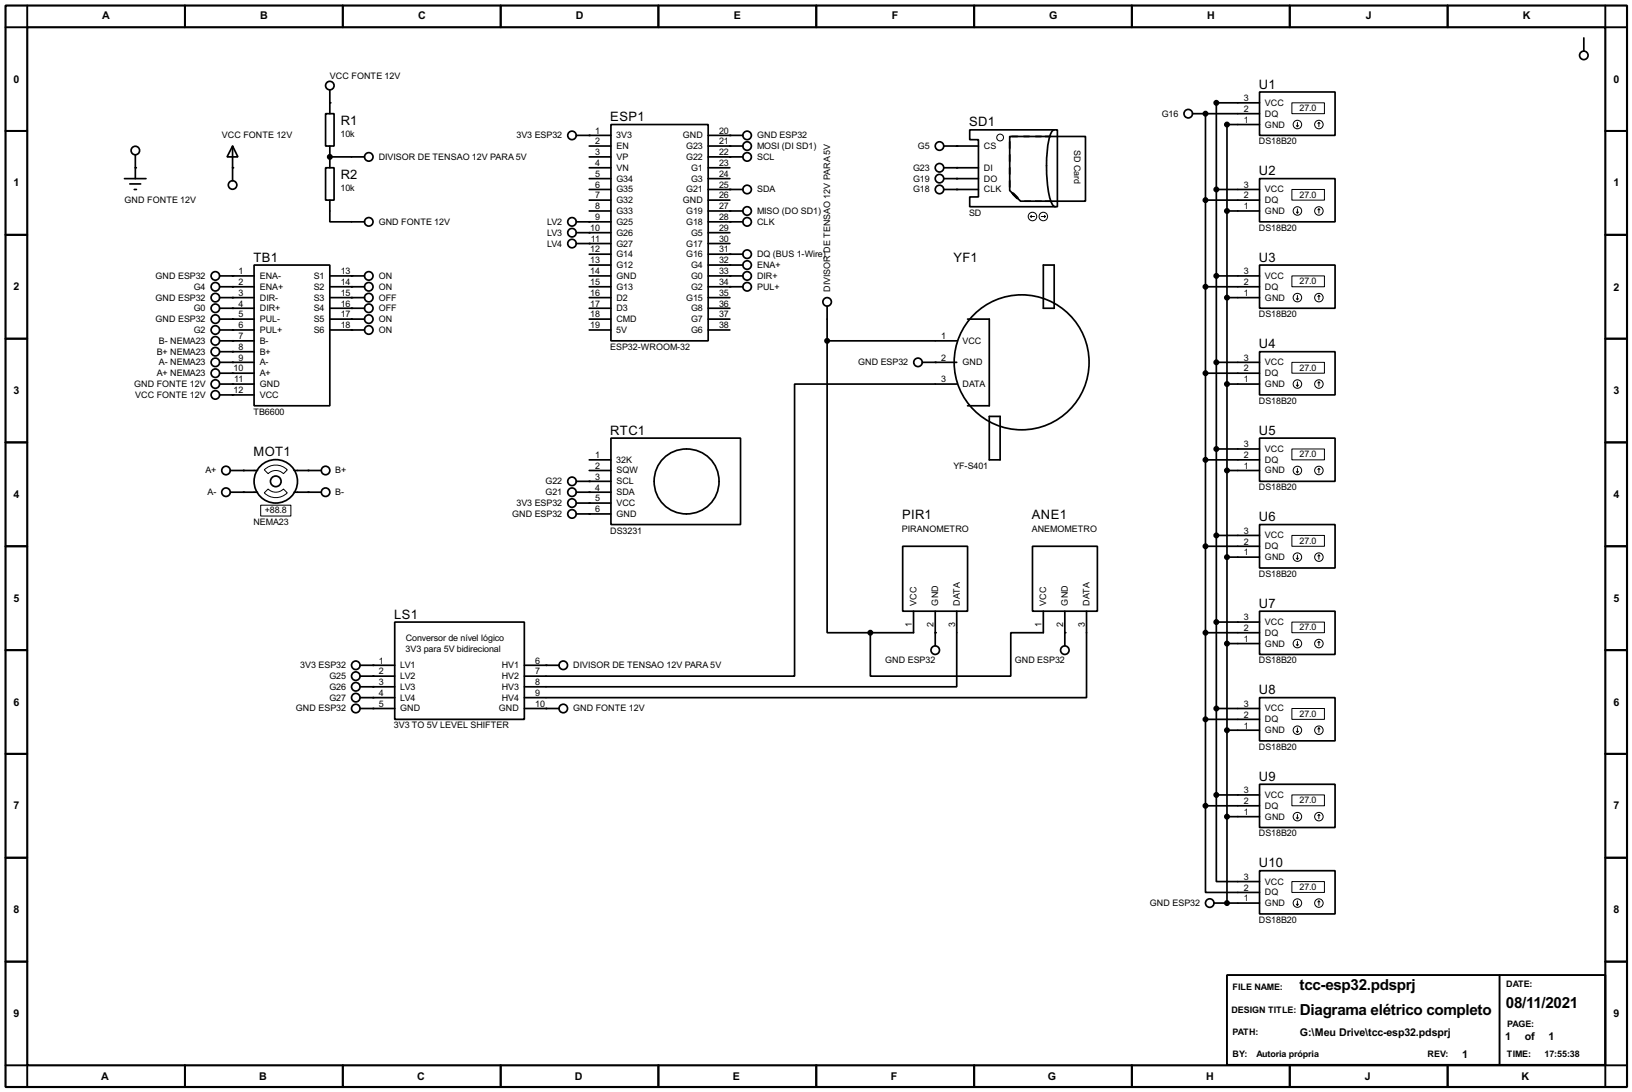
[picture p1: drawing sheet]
<svg xmlns="http://www.w3.org/2000/svg" width="383mm" height="256mm" viewBox="0 0 383 256" stroke-linecap="round" stroke-linejoin="round" font-family="sans-serif">
<path d="M1.3 1.3h381v254h-381zM6.4 6.4h370.8v243.8h-370.8z" fill="none" stroke="#000" stroke-width=".5"/>
<g fill="none" stroke="#000" stroke-width=".45">
<path d="M6.4 1.3v5.1h-5.1M43.5 1.3v5.1M80.6 1.3v5.1M117.7 1.3v5.1M154.7 1.3v5.1M191.8 1.3v5.1M228.9 1.3v5.1M266 1.3v5.1M303.1 1.3v5.1M340.2 1.3v5.1M377.2 1.3v5.1h5.1M1.3 30.8h5.1"/>
<path d="M377.2 30.8h5.1M1.3 55.2h5.1M377.2 55.2h5.1M1.3 79.6h5.1M377.2 79.6h5.1M1.3 103.9h5.1M377.2 103.9h5.1M1.3 128.3h5.1M377.2 128.3h5.1M1.3 152.7h5.1M377.2 152.7h5.1M1.3 177.1h5.1"/>
<path d="M377.2 177.1h5.1M1.3 201.5h5.1M377.2 201.5h5.1M1.3 225.9h5.1M288.3 229h88.9v21.1h-88.9zM352.4 229v21.1M377.2 225.9h5.1M1.3 250.2h5.1v5.1M43.5 250.2v5.1M80.6 250.2v5.1M117.7 250.2v5.1M154.7 250.2v5.1"/>
<path d="M191.8 250.2v5.1M228.9 250.2v5.1M266 250.2v5.1M303.1 250.2v5.1M340.2 250.2v5.1M382.3 250.2h-5.1v5.1"/>
</g>
<g fill="none" stroke="#000" stroke-width=".4">
<path d="M372.2 8.9v3.1M31.8 36.4v5.6M54.7 34.3l1.2 2.6h-2.5zM54.7 34.3v8.2M76.5 39.4h2v7.6h-2zM76.5 26.7h2v7.6h-2zM77.5 36.9h8.2M77.5 21.1v5.6M77.5 34.3v5.1M135.4 31.8h8.2M138.5 36.9h5.1M138.5 34.3h5.1"/>
<path d="M138.5 39.4h5.1M143.6 29.3h22.8v50.8h-22.8zM166.4 36.9h8.2M166.4 31.8h8.2M166.4 34.3h8.2M166.4 39.4h5.1M221.8 34.3h8.1M221.8 39.4h8.1M227.9 30.5h20.6v18.1h-20.6v-2.3h2v-13.5h-2zM237.3 32.1h17.8v15.2h-15.3l-2.5-2.5zM237.3 33.3v1.6M237.3 36.4v1.5"/>
<path d="M237.3 39.4v1.5M237.8 32.1h1.3M240.6 32.1h1.3M243.4 32.1h1.3M245.7 32.1h1.2M247.7 30.5a1.88 1.88 0 0 0-1.1 1.6 33 33 0 0 0 .4 15.4l.6 .9 .4 .2M280.2 26.7h15.8M283.3 26.7v162.6M296 21.6h17.7v10.2h-17.7zM296 24.2h-10.2v162.5M296 29.3h-7.7v182.8M29.3 42h5"/>
<path d="M30.5 43.2h2.6M31.6 44.5h.5M77.5 47v5.1h8.2M135.4 57.2h8.2M135.4 54.7h8.2M135.4 52.1h8.2M138.5 44.5h5.1M138.5 49.6h5.1M138.5 47h5.1M138.5 42h5.1M138.5 59.7h5.1M166.4 44.5h8.2"/>
<path d="M166.4 49.6h8.2M166.4 47h5.1M166.4 42h5.1M166.4 57.2h5.1M166.4 54.7h5.1M166.4 52.1h8.2M166.4 59.7h8.2M221.8 44.5h8.1M221.8 42h8.1M237.3 42.5v1.5M237.8 45.3l1 1M240.8 47.3h1.3"/>
<path d="M243.4 47.3h1.3M245.7 47.3h1.2M283.3 47h12.7M285.8 44.5h10.2M288.3 49.6h7.7M296 42h17.7v10.1h-17.7zM51.6 64.8h8.1M51.6 69.9h8.1M51.6 67.4h8.1M51.6 72.4h8.1M51.6 75h8.1M51.6 77.5h8.1"/>
<path d="M59.7 62.3h17.8v33h-17.8zM77.5 64.8h8.2M77.5 69.9h8.2M77.5 67.4h8.2M77.5 72.4h8.2M77.5 75h8.2M77.5 77.5h8.2M138.5 64.8h5.1M138.5 69.9h5.1M138.5 67.4h5.1M138.5 72.4h5.1M138.5 75h5.1"/>
<path d="M138.5 77.5h5.1M138.5 62.3h5.1M166.4 64.8h8.2M166.4 69.9h5.1M166.4 67.4h8.2M166.4 72.4h5.1M166.4 75h5.1M166.4 77.5h5.1M166.4 62.3h8.2M194.4 71.9v8.2M227.4 75h5.1v2.4v17.9h-5.1M245.2 62.3h2.5v10.1h-2.5z"/>
<path d="M283.3 67.4h12.7M285.8 64.8h10.2M288.3 69.9h7.7M296 62.3h17.7v10.1h-17.7zM51.6 85.1h8.1M51.6 90.2h8.1M51.6 87.7h8.1M51.6 80.1h8.1M51.6 92.8h8.1M51.6 82.6h8.1M194.4 80.1v68.5h10.1M194.4 80.1h30.4"/>
<path d="M216.7 85.1h8.1M224.8 90.2h-38.1v68.6h-63.5M232.5 97.8h2.5v10.2h-2.5zM283.3 87.7h12.7M285.8 85.1h10.2M288.3 90.2h7.7M296 82.6h17.7v10.2h-17.7zM54.2 110.5h6.3M54.2 115.6h6.3M69.1 110.5h6.4M69.1 115.6h6.4M135.4 115.6h8.2"/>
<path d="M135.4 113.1h8.2M135.4 118.2h8.2M138.5 110.5h5.1M138.5 108h5.1M143.6 102.9h30.4v20.3h-30.4zM283.3 108h12.7M285.8 105.5h10.2M288.3 110.5h7.7M296 102.9h17.7v10.2h-17.7zM135.4 120.7h8.2M212.1 128.3h15.3v15.3h-15.3zM242.6 128.3h15.3v15.3h-15.3z"/>
<path d="M283.3 128.3h12.7M285.8 125.8h10.2M288.3 130.9h7.7M296 123.2h17.7v10.2h-17.7zM84.6 158.8h8.2M84.6 156.3h8.2M92.8 146.1h30.4v22.9h-30.4zM123.2 156.3h8.2M214.7 143.6v5h-10.2M219.8 143.6v8.1M224.8 143.6v17.7h-101.6M245.2 143.6v5h-7.7v10.2h-33v-10.2"/>
<path d="M250.2 143.6v8.1M255.3 143.6v20.3h-132.1M283.3 148.6h12.7M285.8 146.1h10.2M288.3 151.2h7.7M296 143.6h17.7v10.1h-17.7zM84.6 166.4h8.2M84.6 161.3h8.2M84.6 163.9h8.2M123.2 166.4h8.2M283.3 169h12.7M285.8 166.4h10.2"/>
<path d="M288.3 171.5h7.7M296 163.9h17.7v10.1h-17.7zM283.3 189.3v20.3h12.7M283.3 189.3h12.7M285.8 186.7v20.4h10.2M285.8 186.7h10.2M288.3 191.8h7.7M296 184.2h17.7v10.2h-17.7zM285.3 212.1h10.7M296 204.5h17.7v10.2h-17.7z"/>
<circle cx="372.1" cy="13" r="1"/>
<circle cx="31.8" cy="35.4" r="1"/>
<circle cx="77.5" cy="20.1" r="1"/>
<circle cx="86.6" cy="36.9" r="1"/>
<circle cx="134.4" cy="31.8" r="1"/>
<circle cx="175.5" cy="36.9" r="1"/>
<circle cx="175.5" cy="31.8" r="1"/>
<circle cx="175.5" cy="34.3" r="1"/>
<circle cx="220.7" cy="34.3" r="1"/>
<circle cx="220.7" cy="39.4" r="1"/>
<circle cx="279.2" cy="26.7" r="1"/>
<circle cx="54.6" cy="43.5" r="1"/>
<circle cx="86.6" cy="52.1" r="1"/>
<circle cx="134.4" cy="54.7" r="1"/>
<circle cx="134.4" cy="57.2" r="1"/>
<circle cx="134.4" cy="52.1" r="1"/>
<circle cx="175.5" cy="44.5" r="1"/>
<circle cx="175.5" cy="49.6" r="1"/>
<circle cx="175.5" cy="52.1" r="1"/>
<circle cx="175.5" cy="59.7" r="1"/>
<circle cx="220.7" cy="42" r="1"/>
<circle cx="220.7" cy="44.5" r="1"/>
<circle cx="50.6" cy="69.9" r="1"/>
<circle cx="50.6" cy="64.8" r="1"/>
<circle cx="50.6" cy="67.4" r="1"/>
<circle cx="50.6" cy="77.5" r="1"/>
<circle cx="50.6" cy="75" r="1"/>
<circle cx="50.6" cy="72.4" r="1"/>
<circle cx="86.6" cy="67.4" r="1"/>
<circle cx="86.6" cy="75" r="1"/>
<circle cx="86.6" cy="64.8" r="1"/>
<circle cx="86.6" cy="72.4" r="1"/>
<circle cx="86.6" cy="69.9" r="1"/>
<circle cx="86.6" cy="77.5" r="1"/>
<circle cx="175.5" cy="64.8" r="1"/>
<circle cx="175.5" cy="62.3" r="1"/>
<circle cx="175.5" cy="67.4" r="1"/>
<circle cx="194.3" cy="70.9" r="1"/>
<circle cx="50.6" cy="82.6" r="1"/>
<circle cx="50.6" cy="90.2" r="1"/>
<circle cx="50.6" cy="92.8" r="1"/>
<circle cx="50.6" cy="80.1" r="1"/>
<circle cx="50.6" cy="87.7" r="1"/>
<circle cx="50.6" cy="85.1" r="1"/>
<circle cx="215.7" cy="85.1" r="1"/>
<circle cx="240" cy="85.1" r="15.9"/>
<circle cx="53.1" cy="110.5" r="1"/>
<circle cx="53.1" cy="115.6" r="1"/>
<circle cx="64.8" cy="113.1" r="5.1"/>
<circle cx="64.8" cy="113.1" r="1.25"/>
<circle cx="76.5" cy="115.6" r="1"/>
<circle cx="76.5" cy="110.5" r="1"/>
<circle cx="134.4" cy="113.1" r="1"/>
<circle cx="134.4" cy="118.2" r="1"/>
<circle cx="134.4" cy="115.6" r="1"/>
<circle cx="161.3" cy="113.1" r="7.6"/>
<circle cx="134.4" cy="120.7" r="1"/>
<circle cx="83.6" cy="158.8" r="1"/>
<circle cx="83.6" cy="156.3" r="1"/>
<circle cx="132.3" cy="156.3" r="1"/>
<circle cx="219.7" cy="152.7" r="1"/>
<circle cx="250.2" cy="152.7" r="1"/>
<circle cx="83.6" cy="166.4" r="1"/>
<circle cx="83.6" cy="161.3" r="1"/>
<circle cx="83.6" cy="163.9" r="1"/>
<circle cx="132.3" cy="166.4" r="1"/>
<circle cx="284.2" cy="212.1" r="1"/>
</g>
<g fill="#000">
<circle cx="31.8" cy="39.4" r=".2"/>
<circle cx="54.7" cy="39.4" r=".2"/>
<circle cx="77.5" cy="24.2" r=".2"/>
<circle cx="77.5" cy="36.9" r=".2"/>
<circle cx="138.5" cy="31.8" r=".2"/>
<circle cx="171.5" cy="31.8" r=".2"/>
<circle cx="171.5" cy="36.9" r=".2"/>
<circle cx="171.5" cy="34.3" r=".2"/>
<circle cx="224.8" cy="34.3" r=".2"/>
<circle cx="224.8" cy="39.4" r=".2"/>
<circle cx="283.3" cy="26.7" r=".2"/>
<circle cx="138.5" cy="54.7" r=".2"/>
<circle cx="138.5" cy="57.2" r=".2"/>
<circle cx="138.5" cy="52.1" r=".2"/>
<circle cx="171.5" cy="44.5" r=".2"/>
<circle cx="171.5" cy="49.6" r=".2"/>
<circle cx="171.5" cy="52.1" r=".2"/>
<circle cx="171.5" cy="59.7" r=".2"/>
<circle cx="224.8" cy="42" r=".2"/>
<circle cx="224.8" cy="44.5" r=".2"/>
<circle cx="54.7" cy="69.9" r=".2"/>
<circle cx="54.7" cy="64.8" r=".2"/>
<circle cx="54.7" cy="67.4" r=".2"/>
<circle cx="54.7" cy="77.5" r=".2"/>
<circle cx="54.7" cy="75" r=".2"/>
<circle cx="54.7" cy="72.4" r=".2"/>
<circle cx="82.6" cy="64.8" r=".2"/>
<circle cx="82.6" cy="67.4" r=".2"/>
<circle cx="82.6" cy="69.9" r=".2"/>
<circle cx="82.6" cy="72.4" r=".2"/>
<circle cx="82.6" cy="75" r=".2"/>
<circle cx="82.6" cy="77.5" r=".2"/>
<circle cx="171.5" cy="67.4" r=".2"/>
<circle cx="171.5" cy="62.3" r=".2"/>
<circle cx="171.5" cy="64.8" r=".2"/>
<circle cx="54.7" cy="82.6" r=".2"/>
<circle cx="54.7" cy="85.1" r=".2"/>
<circle cx="54.7" cy="90.2" r=".2"/>
<circle cx="54.7" cy="92.8" r=".2"/>
<circle cx="54.7" cy="80.1" r=".2"/>
<circle cx="54.7" cy="87.7" r=".2"/>
<circle cx="219.8" cy="85.1" r=".2"/>
<circle cx="57.2" cy="115.6" r=".2"/>
<circle cx="57.2" cy="110.5" r=".2"/>
<circle cx="72.4" cy="115.6" r=".2"/>
<circle cx="72.4" cy="110.5" r=".2"/>
<circle cx="138.5" cy="113.1" r=".2"/>
<circle cx="138.5" cy="115.6" r=".2"/>
<circle cx="138.5" cy="118.2" r=".2"/>
<circle cx="138.5" cy="120.7" r=".2"/>
<circle cx="87.7" cy="156.3" r=".2"/>
<circle cx="87.7" cy="158.8" r=".2"/>
<circle cx="128.3" cy="156.3" r=".2"/>
<circle cx="219.8" cy="148.6" r=".2"/>
<circle cx="250.2" cy="148.6" r=".2"/>
<circle cx="87.7" cy="166.4" r=".2"/>
<circle cx="87.7" cy="163.9" r=".2"/>
<circle cx="87.7" cy="161.3" r=".2"/>
<circle cx="128.3" cy="166.4" r=".2"/>
<circle cx="288.3" cy="212.1" r=".2"/>
</g>
<g fill="none" stroke="#000" stroke-width=".23">
<path d="M303.6 24.2h7.6v2.5h-7.6zM304.6 29.5l.3 .3M304.9 28.8v1M305.1 29.5l-.2 .3M309.9 28.8l-.2 .2M309.9 28.8l.3 .2M309.9 28.8v1M242.1 50.9h1M242.1 50.9l.3 .2M242.4 50.6l-.3 .3M244.7 50.9h1M245.4 50.6l.3 .3"/>
<path d="M245.7 50.9l-.3 .2M303.6 44.5h7.6v2.5h-7.6zM304.6 49.8l.3 .3M304.9 49.1v1M305.1 49.8l-.2 .3M309.9 49.1v1M309.9 49.1l-.2 .2M309.9 49.1l.3 .2M303.6 64.8h7.6v2.6h-7.6zM304.6 70.2l.3 .2M304.9 69.4v1M305.1 70.2l-.2 .2"/>
<path d="M309.9 69.4v1M309.9 69.4l-.2 .3M309.9 69.4l.3 .3M303.6 85.1h7.6v2.6h-7.6zM304.6 90.5l.3 .2M304.9 89.7v1M305.1 90.5l-.2 .2M309.9 89.7v1M309.9 89.7l-.2 .3M309.9 89.7l.3 .3M61.3 118.7h7.1v2.5h-7.1zM62.1 115.8l.9-.9a2.54 2.54 0 0 0 3.6 0l.9 .9a3.8 3.8 0 0 1-5.4 0z"/>
<path d="M62.1 110.4a3.8 3.8 0 0 1 5.4 0l-.9 .9a2.54 2.54 0 0 0-3.6 0zM303.6 105.5h7.6v2.5h-7.6zM304.6 110.8l.3 .3M304.9 110v1.1M305.1 110.8l-.2 .3M309.9 110v1.1M309.9 110l-.2 .3M309.9 110l.3 .3M303.6 125.8h7.6v2.5h-7.6zM304.6 131.1l.3 .3M304.9 130.4v1M305.1 131.1l-.2 .3"/>
<path d="M309.9 130.4v1M309.9 130.4l-.2 .2M309.9 130.4l.3 .2M303.6 146.1h7.6v2.5h-7.6zM304.6 151.4l.3 .3M304.9 150.7v1M305.1 151.4l-.2 .3M309.9 150.7v1M309.9 150.7l-.2 .2M309.9 150.7l.3 .2M303.6 166.4h7.6v2.6h-7.6zM304.6 171.8l.3 .2"/>
<path d="M304.9 171v1M305.1 171.8l-.2 .2M309.9 171v1M309.9 171l-.2 .3M309.9 171l.3 .3M303.6 186.7h7.6v2.6h-7.6zM304.6 192.1l.3 .2M304.9 191.3v1M305.1 192.1l-.2 .2M309.9 191.3v1M309.9 191.3l-.2 .3M309.9 191.3l.3 .3"/>
<path d="M303.6 207.1h7.6v2.5h-7.6zM304.6 212.4l.3 .3M304.9 211.6v1.1M305.1 212.4l-.2 .3M309.9 211.6v1.1M309.9 211.6l-.2 .3M309.9 211.6l.3 .3"/>
<circle cx="235" cy="32.3" r=".8"/>
<circle cx="304.8" cy="29.3" r="1"/>
<circle cx="309.9" cy="29.3" r="1"/>
<circle cx="242.6" cy="50.9" r="1"/>
<circle cx="245.1" cy="50.9" r="1"/>
<circle cx="304.8" cy="49.6" r="1"/>
<circle cx="309.9" cy="49.6" r="1"/>
<circle cx="304.8" cy="69.9" r="1"/>
<circle cx="309.9" cy="69.9" r="1"/>
<circle cx="304.8" cy="90.2" r="1"/>
<circle cx="309.9" cy="90.2" r="1"/>
<circle cx="304.8" cy="110.5" r="1"/>
<circle cx="309.9" cy="110.5" r="1"/>
<circle cx="304.8" cy="130.9" r="1"/>
<circle cx="309.9" cy="130.9" r="1"/>
<circle cx="304.8" cy="151.2" r="1"/>
<circle cx="309.9" cy="151.2" r="1"/>
<circle cx="304.8" cy="171.5" r="1"/>
<circle cx="309.9" cy="171.5" r="1"/>
<circle cx="304.8" cy="191.8" r="1"/>
<circle cx="309.9" cy="191.8" r="1"/>
<circle cx="304.8" cy="212.1" r="1"/>
<circle cx="309.9" cy="212.1" r="1"/>
</g>
<g fill="#000" stroke="#000" stroke-width=".4">
<circle cx="77.5" cy="36.9" r=".5"/>
<circle cx="283.2" cy="26.7" r=".5"/>
<circle cx="285.8" cy="24.2" r=".5"/>
<circle cx="288.3" cy="29.3" r=".5"/>
<circle cx="283.2" cy="47" r=".5"/>
<circle cx="285.8" cy="44.5" r=".5"/>
<circle cx="288.3" cy="49.6" r=".5"/>
<circle cx="283.2" cy="67.4" r=".5"/>
<circle cx="285.8" cy="64.8" r=".5"/>
<circle cx="288.3" cy="69.9" r=".5"/>
<circle cx="194.3" cy="80.1" r=".5"/>
<circle cx="283.2" cy="87.7" r=".5"/>
<circle cx="285.8" cy="85.1" r=".5"/>
<circle cx="288.3" cy="90.2" r=".5"/>
<circle cx="283.2" cy="108" r=".5"/>
<circle cx="285.8" cy="105.5" r=".5"/>
<circle cx="288.3" cy="110.5" r=".5"/>
<circle cx="283.2" cy="128.3" r=".5"/>
<circle cx="285.8" cy="125.8" r=".5"/>
<circle cx="288.3" cy="130.9" r=".5"/>
<circle cx="204.5" cy="148.6" r=".5"/>
<circle cx="283.2" cy="148.6" r=".5"/>
<circle cx="285.8" cy="146.1" r=".5"/>
<circle cx="288.3" cy="151.2" r=".5"/>
<circle cx="283.2" cy="169" r=".5"/>
<circle cx="285.8" cy="166.4" r=".5"/>
<circle cx="288.3" cy="171.5" r=".5"/>
<circle cx="283.2" cy="189.3" r=".5"/>
<circle cx="285.8" cy="186.7" r=".5"/>
<circle cx="288.3" cy="191.8" r=".5"/>
<circle cx="288.3" cy="212.1" r=".5"/>
</g>
<path d="M238.1 45.5l1 1" fill="none" stroke="#000" stroke-width=".65"/>
<g font-size="4">
<text x="305.4" y="232.6">tcc-esp32.pdsprj</text>
<text x="305.4" y="238.4">Diagrama elétrico completo</text>
<text x="353.9" y="236.7">08/11/2021</text>
</g>
<g font-size="3.4">
<text x="295.8" y="20.8">U1</text>
<text x="80.1" y="29.3">R1</text>
<text x="143.4" y="28.5">ESP1</text>
<text x="227.7" y="29.7">SD1</text>
<text x="80.1" y="42">R2</text>
<text x="295.8" y="41.2">U2</text>
<text x="59.6" y="61.4">TB1</text>
<text x="224.1" y="61.4">YF1</text>
<text x="295.8" y="61.4">U3</text>
<text x="295.8" y="81.8">U4</text>
<text x="59.6" y="107.1">MOT1</text>
<text x="143.4" y="102.1">RTC1</text>
<text x="295.8" y="102.1">U5</text>
<text x="212" y="122">PIR1</text>
<text x="242.5" y="122">ANE1</text>
<text x="295.8" y="122.4">U6</text>
<text x="295.8" y="142.8">U7</text>
<text x="92.6" y="145.3">LS1</text>
<text x="295.8" y="163.1">U8</text>
<text x="295.8" y="183.4">U9</text>
<text x="295.8" y="203.7">U10</text>
</g>
<g font-size="2.8">
<text x="24" y="4.5">A</text>
<text x="61.1" y="4.5">B</text>
<text x="98.2" y="4.5">C</text>
<text x="135.3" y="4.5">D</text>
<text x="172.4" y="4.5">E</text>
<text x="209.6" y="4.5">F</text>
<text x="246.5" y="4.5">G</text>
<text x="283.6" y="4.5">H</text>
<text x="320.9" y="4.5">J</text>
<text x="357.8" y="4.5">K</text>
<text x="3.2" y="19.4">0</text>
<text x="379.1" y="19.4">0</text>
<text x="3.2" y="43.8">1</text>
<text x="379.1" y="43.8">1</text>
<text x="3.2" y="68.2">2</text>
<text x="379.1" y="68.4">2</text>
<text x="3.2" y="92.6">3</text>
<text x="379.1" y="92.6">3</text>
<text x="3.2" y="117">4</text>
<text x="379.1" y="117">4</text>
<text x="3.2" y="141.4">5</text>
<text x="379.1" y="141.4">5</text>
<text x="3.2" y="165.8">6</text>
<text x="379.1" y="165.8">6</text>
<text x="3.2" y="190.1">7</text>
<text x="379.1" y="190.1">7</text>
<text x="3.2" y="214.5">8</text>
<text x="379.1" y="214.5">8</text>
<text x="3.2" y="238.9">9</text>
<text x="379.1" y="238.9">9</text>
<text x="305.4" y="243.3">G:\Meu Drive\tcc-esp32.pdsprj</text>
<text x="353.7" y="244.4">1</text>
<text x="358.3" y="244.4">of</text>
<text x="363.9" y="244.4">1</text>
<text x="343.6" y="248.4">1</text>
<text x="23.8" y="253.6">A</text>
<text x="60.9" y="253.6">B</text>
<text x="98" y="253.6">C</text>
<text x="135" y="253.6">D</text>
<text x="172.2" y="253.6">E</text>
<text x="209.3" y="253.6">F</text>
<text x="246.2" y="253.6">G</text>
<text x="283.4" y="253.6">H</text>
<text x="320.7" y="253.6">J</text>
<text x="357.5" y="253.6">K</text>
</g>
<g font-size="2.4">
<text x="77.5" y="18.5">VCC FONTE 12V</text>
<text x="292.3" y="23.7">3</text>
<text x="273" y="27.4">G16</text>
<text x="292.3" y="26.3">2</text>
<text x="292.3" y="28.9">1</text>
<text x="297.2" y="27.4">DQ</text>
<text x="297.2" y="24.8">VCC</text>
<text x="297.2" y="30">GND</text>
<text x="305.4" y="26.1">27.0</text>
<text x="52.1" y="32.5">VCC FONTE 12V</text>
<text x="80" y="32.2">10k</text>
<text x="121.4" y="32.5">3V3 ESP32</text>
<text x="139.9" y="31.4">1</text>
<text x="139.9" y="33.9">2</text>
<text x="144.8" y="32.5">3V3</text>
<text x="144.8" y="35">EN</text>
<text x="160.4" y="32.5">GND</text>
<text x="161.2" y="35">G23</text>
<text x="169" y="31.4">20</text>
<text x="169" y="33.9">21</text>
<text x="177.9" y="32.5">GND ESP32</text>
<text x="177.9" y="35">MOSI (DI SD1)</text>
<text x="215.7" y="35">G5</text>
<text x="231.2" y="35">CS</text>
<text x="252.4" y="35.1" transform="rotate(90 252.4 35.1)">SD Card</text>
<text x="295.8" y="33.9">DS18B20</text>
<text x="89" y="37.5">DIVISOR DE TENSAO 12V PARA 5V</text>
<text x="139.9" y="36.4">3</text>
<text x="139.9" y="39">4</text>
<text x="139.9" y="41.6">5</text>
<text x="144.8" y="37.5">VP</text>
<text x="144.8" y="40.1">VN</text>
<text x="161.2" y="37.5">G22</text>
<text x="162.4" y="40.1">G1</text>
<text x="169" y="36.4">22</text>
<text x="169" y="39">23</text>
<text x="169" y="41.6">24</text>
<text x="177.9" y="37.5">SCL</text>
<text x="214.5" y="40.1">G23</text>
<text x="231.2" y="40.1">DI</text>
<text x="29.3" y="47.7">GND FONTE 12V</text>
<text x="80" y="44.9">10k</text>
<text x="139.9" y="44.1">6</text>
<text x="139.9" y="46.6">7</text>
<text x="144.8" y="42.7">G34</text>
<text x="144.8" y="45.2">G35</text>
<text x="144.8" y="47.7">G32</text>
<text x="160.4" y="47.7">GND</text>
<text x="161.2" y="45.2">G21</text>
<text x="162.4" y="42.7">G3</text>
<text x="169" y="44.1">25</text>
<text x="169" y="46.6">26</text>
<text x="177.9" y="45.2">SDA</text>
<text x="214.5" y="45.2">G18</text>
<text x="214.5" y="42.7">G19</text>
<text x="231.2" y="42.7">DO</text>
<text x="231.2" y="45.2">CLK</text>
<text x="292.3" y="46.6">2</text>
<text x="292.3" y="44.1">3</text>
<text x="297.2" y="47.7">DQ</text>
<text x="297.2" y="45.2">VCC</text>
<text x="305.4" y="46.5">27.0</text>
<text x="89" y="52.8">GND FONTE 12V</text>
<text x="128.5" y="52.8">LV2</text>
<text x="139.9" y="49.2">8</text>
<text x="139.9" y="51.7">9</text>
<text x="144.8" y="50.2">G33</text>
<text x="144.8" y="52.8">G25</text>
<text x="161.2" y="50.2">G19</text>
<text x="161.2" y="52.8">G18</text>
<text x="169" y="49.2">27</text>
<text x="169" y="51.7">28</text>
<text x="177.9" y="52.8">CLK</text>
<text x="177.9" y="50.2">MISO (DO SD1)</text>
<text x="227.7" y="50.7">SD</text>
<text x="292.3" y="49.2">1</text>
<text x="297.2" y="50.2">GND</text>
<text x="128.5" y="57.9">LV4</text>
<text x="128.5" y="55.4">LV3</text>
<text x="138.7" y="54.3">10</text>
<text x="138.7" y="59.3">12</text>
<text x="138.9" y="56.8">11</text>
<text x="144.8" y="55.4">G26</text>
<text x="144.8" y="57.9">G27</text>
<text x="161.2" y="57.9">G17</text>
<text x="162.4" y="55.4">G5</text>
<text x="169" y="54.3">29</text>
<text x="169" y="56.8">30</text>
<text x="169" y="59.3">31</text>
<text x="295.8" y="54.2">DS18B20</text>
<text x="36.5" y="65.5">GND ESP32</text>
<text x="56.1" y="64.4">1</text>
<text x="61" y="65.5">ENA-</text>
<text x="73.7" y="65.5">S1</text>
<text x="80.1" y="64.4">13</text>
<text x="89" y="65.5">ON</text>
<text x="138.7" y="61.9">13</text>
<text x="138.7" y="64.4">14</text>
<text x="144.8" y="60.4">G14</text>
<text x="144.8" y="62.9">G12</text>
<text x="144.8" y="65.5">GND</text>
<text x="161.2" y="60.4">G16</text>
<text x="162.4" y="62.9">G4</text>
<text x="162.4" y="65.5">G0</text>
<text x="169" y="61.9">32</text>
<text x="169" y="64.4">33</text>
<text x="177.9" y="65.5">DIR+</text>
<text x="177.9" y="62.9">ENA+</text>
<text x="177.9" y="60.4">DQ (BUS 1-Wire)</text>
<text x="292.3" y="64.4">3</text>
<text x="297.2" y="65.5">VCC</text>
<text x="36.5" y="70.6">GND ESP32</text>
<text x="45.5" y="68.1">G4</text>
<text x="56.1" y="67">2</text>
<text x="56.1" y="69.5">3</text>
<text x="56.1" y="72">4</text>
<text x="61" y="68.1">ENA+</text>
<text x="61" y="70.6">DIR-</text>
<text x="73.7" y="68.1">S2</text>
<text x="73.7" y="70.6">S3</text>
<text x="80.1" y="67">14</text>
<text x="80.1" y="69.5">15</text>
<text x="80.1" y="72">16</text>
<text x="89" y="68.1">ON</text>
<text x="89" y="70.6">OFF</text>
<text x="138.7" y="67">15</text>
<text x="138.7" y="69.5">16</text>
<text x="138.7" y="72">17</text>
<text x="144.8" y="68.1">G13</text>
<text x="144.8" y="70.6">D2</text>
<text x="161.2" y="70.6">G15</text>
<text x="162.4" y="68.1">G2</text>
<text x="169" y="67">34</text>
<text x="169" y="69.5">35</text>
<text x="169" y="72">36</text>
<text x="177.9" y="68.1">PUL+</text>
<text x="195.1" y="68.6" transform="rotate(-90 195.1 68.6)">DIVISOR DE TENSAO 12V PARA 5V</text>
<text x="292.3" y="67">2</text>
<text x="292.3" y="69.5">1</text>
<text x="297.2" y="68.1">DQ</text>
<text x="297.2" y="70.6">GND</text>
<text x="305.4" y="66.7">27.0</text>
<text x="36.5" y="75.6">GND ESP32</text>
<text x="45.5" y="73.1">G0</text>
<text x="56.1" y="74.6">5</text>
<text x="56.1" y="77.1">6</text>
<text x="61" y="73.1">DIR+</text>
<text x="61" y="75.6">PUL-</text>
<text x="73.7" y="73.1">S4</text>
<text x="73.7" y="75.6">S5</text>
<text x="80.1" y="74.6">17</text>
<text x="80.1" y="77.1">18</text>
<text x="89" y="73.1">OFF</text>
<text x="89" y="75.6">ON</text>
<text x="138.7" y="74.6">18</text>
<text x="138.7" y="77.1">19</text>
<text x="144.8" y="73.1">D3</text>
<text x="144.8" y="75.6">CMD</text>
<text x="162.4" y="73.1">G8</text>
<text x="162.4" y="75.6">G7</text>
<text x="169" y="74.6">37</text>
<text x="169" y="77.1">38</text>
<text x="295.8" y="74.5">DS18B20</text>
<text x="36.8" y="83.3">B+ NEMA23</text>
<text x="37.3" y="80.8">B- NEMA23</text>
<text x="45.5" y="78.2">G2</text>
<text x="56.1" y="79.7">7</text>
<text x="56.1" y="82.2">8</text>
<text x="61" y="78.2">PUL+</text>
<text x="61" y="80.8">B-</text>
<text x="61" y="83.3">B+</text>
<text x="73.7" y="78.2">S6</text>
<text x="89" y="78.2">ON</text>
<text x="143.4" y="82.2">ESP32-WROOM-32</text>
<text x="144.8" y="78.2">5V</text>
<text x="162.4" y="78.2">G6</text>
<text x="221.2" y="79.7">1</text>
<text x="226.1" y="80.8">VCC</text>
<text x="36.8" y="88.4">A+ NEMA23</text>
<text x="37.3" y="85.8">A- NEMA23</text>
<text x="54.9" y="87.3">10</text>
<text x="55.1" y="89.8">11</text>
<text x="56.1" y="84.7">9</text>
<text x="61" y="85.8">A-</text>
<text x="61" y="88.4">A+</text>
<text x="201.6" y="85.8">GND ESP32</text>
<text x="221.2" y="89.8">3</text>
<text x="221.2" y="84.7">2</text>
<text x="226.1" y="85.8">GND</text>
<text x="292.3" y="87.3">2</text>
<text x="292.3" y="84.7">3</text>
<text x="292.3" y="89.8">1</text>
<text x="297.2" y="88.4">DQ</text>
<text x="297.2" y="85.8">VCC</text>
<text x="305.4" y="87.1">27.0</text>
<text x="31.5" y="90.9">GND FONTE 12V</text>
<text x="31.8" y="93.5">VCC FONTE 12V</text>
<text x="54.9" y="92.4">12</text>
<text x="61" y="90.9">GND</text>
<text x="61" y="93.5">VCC</text>
<text x="226.1" y="90.9">DATA</text>
<text x="295.8" y="94.9">DS18B20</text>
<text x="297.2" y="90.9">GND</text>
<text x="59.5" y="97.4">TB6600</text>
<text x="139.9" y="107.6">1</text>
<text x="292.3" y="107.6">2</text>
<text x="292.3" y="105.1">3</text>
<text x="297.2" y="106.2">VCC</text>
<text x="305.4" y="107.4">27.0</text>
<text x="48.3" y="111.2">A+</text>
<text x="78.8" y="111.2">B+</text>
<text x="128.2" y="113.8">G22</text>
<text x="139.9" y="110.1">2</text>
<text x="139.9" y="112.7">3</text>
<text x="144.8" y="108.7">32K</text>
<text x="144.8" y="111.2">SQW</text>
<text x="144.8" y="113.8">SCL</text>
<text x="224" y="110.1">YF-S401</text>
<text x="292.3" y="110.1">1</text>
<text x="297.2" y="108.7">DQ</text>
<text x="297.2" y="111.2">GND</text>
<text x="48.8" y="116.3">A-</text>
<text x="78.8" y="116.3">B-</text>
<text x="121.4" y="118.9">3V3 ESP32</text>
<text x="128.2" y="116.3">G21</text>
<text x="139.9" y="115.2">4</text>
<text x="139.9" y="117.8">5</text>
<text x="144.8" y="116.3">SDA</text>
<text x="144.8" y="118.9">VCC</text>
<text x="295.8" y="115.2">DS18B20</text>
<text x="59.5" y="123.2">NEMA23</text>
<text x="62.2" y="120.6">+88.8</text>
<text x="120.3" y="121.4">GND ESP32</text>
<text x="139.9" y="120.3">6</text>
<text x="143.4" y="125.3">DS3231</text>
<text x="144.8" y="121.4">GND</text>
<text x="211.9" y="124.9">PIRANOMETRO</text>
<text x="242.4" y="124.9">ANEMOMETRO</text>
<text x="292.3" y="125.4">3</text>
<text x="292.3" y="127.9">2</text>
<text x="292.3" y="130.5">1</text>
<text x="297.2" y="129">DQ</text>
<text x="297.2" y="126.5">VCC</text>
<text x="297.2" y="131.6">GND</text>
<text x="305.4" y="127.8">27.0</text>
<text x="295.8" y="135.5">DS18B20</text>
<text x="215.4" y="142.2" transform="rotate(-90 215.4 142.2)">VCC</text>
<text x="220.5" y="142.2" transform="rotate(-90 220.5 142.2)">GND</text>
<text x="225.5" y="142.2" transform="rotate(-90 225.5 142.2)">DATA</text>
<text x="245.9" y="142.2" transform="rotate(-90 245.9 142.2)">VCC</text>
<text x="250.9" y="142.2" transform="rotate(-90 250.9 142.2)">GND</text>
<text x="256" y="142.2" transform="rotate(-90 256 142.2)">DATA</text>
<text x="214.3" y="147.3" transform="rotate(-90 214.3 147.3)">1</text>
<text x="219.4" y="147.3" transform="rotate(-90 219.4 147.3)">2</text>
<text x="224.4" y="147.2" transform="rotate(-90 224.4 147.2)">3</text>
<text x="244.8" y="147.3" transform="rotate(-90 244.8 147.3)">1</text>
<text x="249.8" y="147.2" transform="rotate(-90 249.8 147.2)">2</text>
<text x="254.9" y="147.2" transform="rotate(-90 254.9 147.2)">3</text>
<text x="292.3" y="148.2">2</text>
<text x="292.3" y="145.7">3</text>
<text x="297.2" y="149.3">DQ</text>
<text x="297.2" y="146.8">VCC</text>
<text x="305.4" y="148.1">27.0</text>
<text x="89.1" y="155.9">1</text>
<text x="95.3" y="153.1">3V3 para 5V bidirecional</text>
<text x="95.3" y="150.5">Conversor de nível lógico</text>
<text x="125.8" y="155.9">6</text>
<text x="208" y="155.7">GND ESP32</text>
<text x="238.4" y="155.7">GND ESP32</text>
<text x="292.3" y="150.8">1</text>
<text x="295.8" y="155.8">DS18B20</text>
<text x="297.2" y="151.9">GND</text>
<text x="70.6" y="157">3V3 ESP32</text>
<text x="77.4" y="159.5">G25</text>
<text x="89.1" y="158.4">2</text>
<text x="89.1" y="160.9">3</text>
<text x="94" y="157">LV1</text>
<text x="94" y="159.5">LV2</text>
<text x="117.9" y="159.5">HV2</text>
<text x="117.9" y="157">HV1</text>
<text x="125.8" y="158.4">7</text>
<text x="125.8" y="160.9">8</text>
<text x="134.7" y="157">DIVISOR DE TENSAO 12V PARA 5V</text>
<text x="69.5" y="167.1">GND ESP32</text>
<text x="77.4" y="162">G26</text>
<text x="77.4" y="164.6">G27</text>
<text x="89.1" y="166">5</text>
<text x="89.1" y="163.5">4</text>
<text x="94" y="162">LV3</text>
<text x="94" y="167.1">GND</text>
<text x="94" y="164.6">LV4</text>
<text x="117.2" y="167.1">GND</text>
<text x="117.9" y="162">HV3</text>
<text x="117.9" y="164.6">HV4</text>
<text x="125.8" y="166">10</text>
<text x="125.8" y="163.5">9</text>
<text x="134.7" y="167.1">GND FONTE 12V</text>
<text x="292.3" y="166">3</text>
<text x="297.2" y="167.1">VCC</text>
<text x="92.6" y="171.1">3V3 TO 5V LEVEL SHIFTER</text>
<text x="292.3" y="168.6">2</text>
<text x="292.3" y="171.1">1</text>
<text x="297.2" y="169.7">DQ</text>
<text x="297.2" y="172.2">GND</text>
<text x="305.4" y="168.4">27.0</text>
<text x="295.8" y="176.1">DS18B20</text>
<text x="292.3" y="188.9">2</text>
<text x="292.3" y="186.3">3</text>
<text x="292.3" y="191.4">1</text>
<text x="297.2" y="190">DQ</text>
<text x="297.2" y="187.4">VCC</text>
<text x="305.4" y="188.7">27.0</text>
<text x="295.8" y="196.5">DS18B20</text>
<text x="297.2" y="192.5">GND</text>
<text x="292.3" y="209.2">2</text>
<text x="292.3" y="206.7">3</text>
<text x="297.2" y="207.8">VCC</text>
<text x="305.4" y="209">27.0</text>
<text x="270.2" y="212.8">GND ESP32</text>
<text x="292.3" y="211.7">1</text>
<text x="297.2" y="210.3">DQ</text>
<text x="297.2" y="212.8">GND</text>
<text x="295.8" y="216.8">DS18B20</text>
<text x="289.6" y="232.4">FILE NAME:</text>
<text x="353.9" y="231.9">DATE:</text>
<text x="289.3" y="237.9">DESIGN TITLE:</text>
<text x="289.6" y="243.2">PATH:</text>
<text x="354.1" y="241.3">PAGE:</text>
<text x="289.6" y="248.2">BY:</text>
<text x="295.2" y="248.2">Autoria própria</text>
<text x="335.4" y="248.3">REV:</text>
<text x="354.1" y="248.3">TIME:</text>
<text x="362.9" y="248.3">17:55:38</text>
</g>
</svg>
